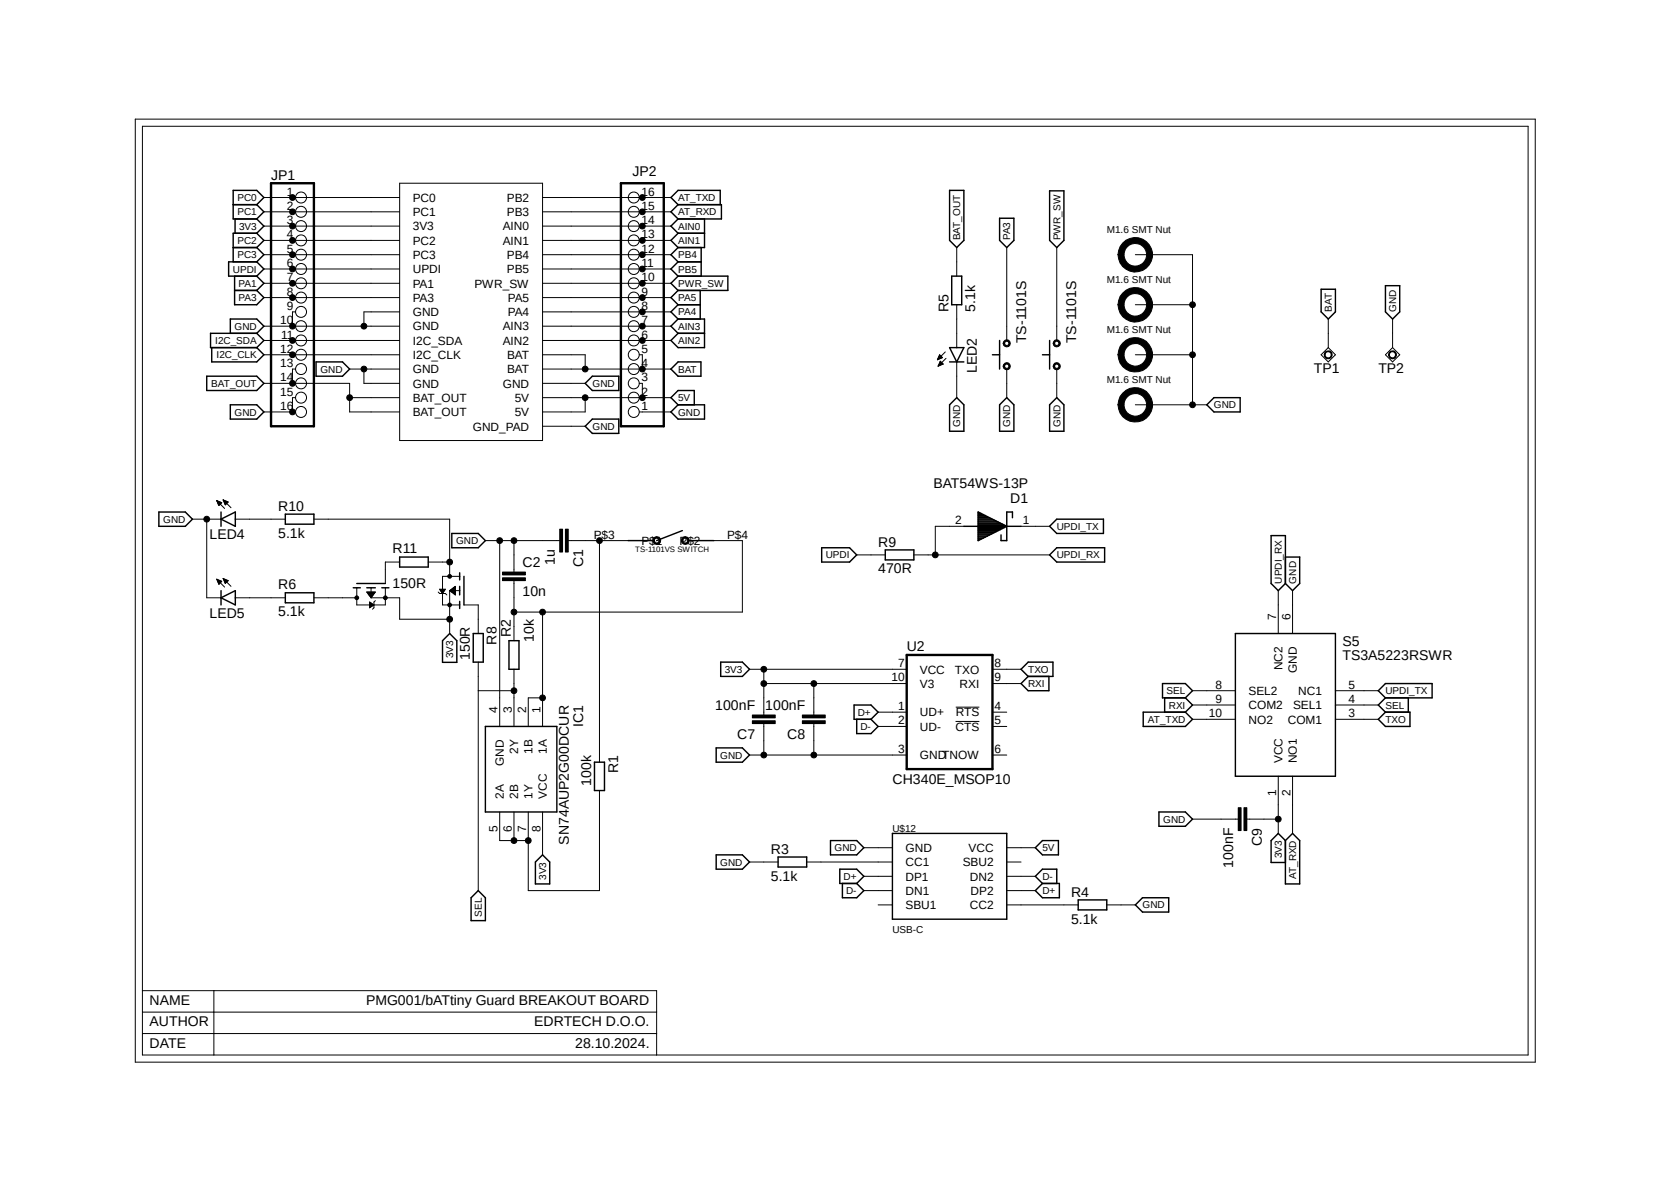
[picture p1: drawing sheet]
<svg xmlns="http://www.w3.org/2000/svg" width="297mm" height="210mm" viewBox="0 0 297 210" stroke-linecap="round" stroke-linejoin="round" font-family="sans-serif">
<path d="M24 21l249 167.8M273 21l-249 167.8" fill="none" stroke="#fff" stroke-width=".18"/>
<g fill="none" stroke="#000" stroke-width=".18">
<path d="M24 21.2h248.9v167.5h-248.9zM25.3 22.4h246.3v165.1h-246.3zM46.9 35.1h24.1M46.9 37.6h24.1M71 32.6h25.4v45.7h-25.4zM96.4 35.1h22.9M96.4 37.6h22.9M46.9 40.2h24.1M46.9 42.7h24.1M46.9 45.3h24.1M46.9 47.8h24.1M46.9 50.3h24.1"/>
<path d="M46.9 52.9h24.1M46.9 58h24.1M52.5 55.4h-.5v2.6M71 55.4h-6.3v2.6M96.4 40.2h22.9M96.4 42.7h22.9M96.4 45.3h22.9M96.4 47.8h22.9M96.4 50.3h22.9M96.4 52.9h22.9M96.4 55.4h22.9M96.4 58h22.9"/>
<path d="M170.1 44v5.1M170.1 54.1v7.7M178.9 44v16.5M187.8 44v16.5M199.6 43.2a3.1 3.1 0 0 1 4.8 .5 3.1 3.1 0 0 1-1.8 4.6 3.1 3.1 0 0 1-3.9-3h1.1a2.01 2.01 0 0 1 2.7-1.9 2.01 2.01 0 0 1 .8 3.2 2.01 2.01 0 0 1-3.3-.4l-.2-.9h-1.1l.4-1.5zM199.6 52.1a3.1 3.1 0 0 1 4.8 .5 3.1 3.1 0 0 1-1.8 4.5 3.1 3.1 0 0 1-3.9-3h1.1a2.01 2.01 0 0 1 2.7-1.8 2.01 2.01 0 0 1 .8 3.1 2.01 2.01 0 0 1-3.3-.3l-.2-1h-1.1l.4-1.4zM201.8 45.3h10.2v26.6M201.8 54.1h10.2M236.1 56.7v5.1M247.5 56.7v5.1M46.9 60.5h24.1M46.9 63h24.1"/>
<path d="M46.9 68.1h15.2v5.1h8.9M46.9 73.2h5.6M52.5 65.6h-.5v2.5M52.5 70.7h-.5v2.5M62.1 65.6h8.9M62.1 70.7h8.9M64.7 65.6v2.5h6.3M96.4 60.5h22.9M96.4 63h7.6v2.6M96.4 65.6h22.9M96.4 68.1h7.6M96.4 70.7h22.9"/>
<path d="M96.4 75.7h7.6M104 70.7v2.5h-7.6M110.4 66.8v8.9M113.6 63h.6v2.6M113.6 68.1h.6v2.6M113.6 73.2h5.7M166.7 63.9h.1M166.7 63.8h.2M166.7 63.7h.4M166.8 63.6h.5M166.8 65h.1M166.8 63.5h.7"/>
<path d="M166.8 64.9h.2M166.8 63.5h.6M166.8 64.9h.4M166.9 63.4h.4M166.9 64.8h.5M166.9 63.3h.3M166.9 64.7h.7M167 63.2h.1M167 64.6h.6M167 63.1h.1M167 63l-.4 .9M167 63l.5 .5"/>
<path d="M167 64.5h.5M167 64.4h.4M167.1 64.3h.2M167.1 64.3h.1M167.5 63.5l-.9 .4M167.6 64.7l-.5-.5-.3 .9M167.6 64.7l-.8 .4M168 62.5l-1.4 1.4M168.1 63.7l-1.3 1.4M170.1 64.3v6.4M178.4 64.8a.64 .64 0 0 1 1-.1 .64 .64 0 0 1-.3 1 .64 .64 0 0 1-.8-.6h.3l.2-.4a.39 .39 0 0 1 .5 .3 .39 .39 0 0 1-.3 .5 .39 .39 0 0 1-.4-.4h-.3zM178.4 60.7a.64 .64 0 0 1 1-.1 .64 .64 0 0 1-.3 1 .64 .64 0 0 1-.8-.6h.3l.2-.3a.39 .39 0 0 1 .5 .2 .39 .39 0 0 1-.3 .5 .39 .39 0 0 1-.4-.4h-.3z"/>
<path d="M178.9 65.6v5.1M187.5 64.5a.64 .64 0 0 1 .9 .3 .64 .64 0 0 1-.4 .9 .64 .64 0 0 1-.8-.6h.3l.1-.4h.2l.4 .2v.2a.38 .38 0 0 1-.4 .3 .38 .38 0 0 1-.3-.3h-.3zM187.5 60.5a.64 .64 0 0 1 .9 .3 .64 .64 0 0 1-.4 .8 .64 .64 0 0 1-.8-.6h.3l.1-.3 .2-.1 .4 .2v.2a.38 .38 0 0 1-.4 .4 .38 .38 0 0 1-.3-.4h-.3zM187.8 65.6v5.1M199.6 61a3.1 3.1 0 0 1 4.8 .5 3.1 3.1 0 0 1-1.8 4.5 3.1 3.1 0 0 1-3.9-3h1.1a2.01 2.01 0 0 1 2.7-1.9 2.01 2.01 0 0 1 .8 3.2 2.01 2.01 0 0 1-3.3-.3l-.2-1h-1.1l.4-1.4zM199.6 69.9a3.1 3.1 0 0 1 4.8 .5 3.1 3.1 0 0 1-1.8 4.5 3.1 3.1 0 0 1-3.9-3h1.1a2.01 2.01 0 0 1 2.7-1.9 2.01 2.01 0 0 1 .8 3.2 2.01 2.01 0 0 1-3.3-.3l-.2-1h-1.1l.4-1.5zM201.8 63h10.2M201.8 71.9h12.7M235.7 62.4a.71 .71 0 0 1 1 .3 .71 .71 0 0 1-.5 1 .71 .71 0 0 1-.8-.7h.1a.55 .55 0 0 1 .7-.5 .55 .55 0 0 1 .3 .8 .55 .55 0 0 1-.9 0l-.1-.3h-.1zM236.1 61.8l1.3 1.2-1.3 1.3-1.3-1.3zM246.3 63l1.2-1.2 1.3 1.2-1.3 1.3zM247.1 62.4a.71 .71 0 0 1 1.1 .3 .71 .71 0 0 1-.5 1 .71 .71 0 0 1-.9-.7h.1a.55 .55 0 0 1 .7-.5 .55 .55 0 0 1 .3 .8 .55 .55 0 0 1-.9 0l-.1-.3h-.1z"/>
<path d="M34.2 92.2h5.1M36.7 92.2v14h2.6M38.5 88.9l1.4 1.4M38.5 88.9l.9 .4-.5 .5zM38.6 89h.1M38.6 89.1h.3M38.7 89.2h.5M38.7 89.4h.6M38.7 89.3h.7M38.7 89.5h.5M38.8 89.6h.4M38.8 89.7h.3"/>
<path d="M38.9 89.7h.1M39.7 88.8l1.4 1.4M39.7 88.8l.9 .4-.6 .5zM39.7 88.9h.1M39.7 88.9h.3M39.8 89h.4M39.8 89.1h.6M39.8 89.2h.7M39.9 89.3h.5M39.9 89.4h.4M40 89.5h.3M40 89.7h.1"/>
<path d="M40 89.6h.2M41.8 92.2h8.9M55.8 92.2h24.1v10.2M71 99.9h-2.5v3.8M76.1 99.9h3.8M86.3 96.1h13.2M88.8 96.1v33M91.4 96.1v5.5M99.5 94h.5v4.1h-.5zM100.5 94h.5v4.1h-.5zM101 96.1h10.6M106.6 96.1v39.3"/>
<path d="M116.4 95.5a.7 .7 0 0 1 1 .3 .7 .7 0 0 1-.5 .9 .7 .7 0 0 1-.9-.6h.3a.44 .44 0 0 1 .7-.4 .45 .45 0 0 1 0 .7 .45 .45 0 0 1-.7-.3h-.3l.1-.4zM121.5 95.5a.7 .7 0 0 1 1 .3 .7 .7 0 0 1-.6 .9 .7 .7 0 0 1-.8-.6h.3a.44 .44 0 0 1 .6-.4 .45 .45 0 0 1 0 .7 .45 .45 0 0 1-.6-.3h-.3l.1-.4zM126.9 96.1h5.1v12.7h-40.6M152.3 98.6h5.1M162.4 98.6h24.2M171.3 93.5h-5.1v5.1M181.5 93.5h5.1M38.5 102.9l1.4 1.4M38.5 102.9l.9 .4-.5 .5M38.5 102.9l.4 .9M38.6 103h.1M38.6 103.1h.3"/>
<path d="M38.7 103.3h.6M38.7 103.2h.4M38.7 103.3h.7M38.7 103.4h.6M38.8 103.5h.4M38.8 103.6h.3M38.9 103.7h.1M38.9 103.8h.1M39.7 102.8l1.4 1.4M39.7 102.8l.9 .4M39.7 102.8l.3 .9 .6-.5M39.7 102.8h.1"/>
<path d="M39.7 102.9h.2M39.8 103h.3M39.8 103.1h.5M39.8 103.2h.8M39.9 103.3h.6M39.9 103.4h.4M39.9 103.3h.5M40 103.5h.2M40 103.6h.1M41.8 106.2h8.9M55.8 106.2h7.6M63.4 104.4v3.1h5.1v-3.1"/>
<path d="M65.2 105.2h1.5l-.7 1zM65.3 105.3h1.3M65.3 105.4h1.2M65.4 105.5h1.1M65.4 105.6h1M65.5 105.7h.9M65.6 105.7h.7M65.7 105.8h.5M65.7 107l.8 .5-.8 .5zM65.7 107.9h.1M65.7 107.9h.2M65.7 107.8h.3"/>
<path d="M65.7 107.7h.4M65.7 107.6h.6M65.7 107.5h.7M65.7 107.4h.7M65.7 107.4h.6M65.7 107.2h.4M65.7 107.1h.3M65.7 107.1h.1M65.7 107h.1M65.7 105.9h.5M65.8 106h.3M65.9 106.1h.1"/>
<path d="M65.9 106.2h.1M66 106.2h5v3.8h8.9M66 104.4v1.8M66.7 106.7l-.2 .3v1l-.3 .2M77.9 105.2l.2 .3h1.1l.2 .2M78.1 104.7h1.1l-.5 .8zM78.2 104.8h.9M78.2 104.9h.8M78.3 104.9h.7M78.4 105h.5M78.4 105.1h.5M78.5 105.2h.3"/>
<path d="M78.5 105.3h.2M78.6 105.4h.1M79.9 104.9h1.8M79.9 104.9v7.7M80 104.9h.9M80.1 105h.8M80.1 105.1h.8M80.1 104.8h.8M80.3 104.7h.6M80.3 105.2h.6M80.4 105.3h.5M80.4 104.6h.5"/>
<path d="M80.5 105.4h.4M80.5 104.5h.4M80.6 105.5h.3M80.6 104.4h.3M80.7 105.6h.2M80.7 104.3h.2M80.9 105.7h.1M80.9 104.2h.1M80.9 104.2v1.5l-1-.8M80.9 104.2l-1 .7M81.7 102.4h-3v5.1h3M82.5 107.5h2.5v5.1"/>
<path d="M85 117.6v40.6M89.3 102.7h4.1v.5h-4.1zM89.3 101.6h4.1v.6h-4.1zM91.4 103.2v10.6M91.4 118.9v10.2M96.4 108.8v20.3M133.2 118.9h28M135.8 118.9v8.1M176.4 118.9h5.1M227.2 104.9v7.7M229.7 104.9v7.7M85 122.7h6.4"/>
<path d="M96.4 124h-2.5v5.1M133.2 134.2h28M133.7 127h4.1v.6h-4.1zM133.7 128.1h4.1v.5h-4.1zM135.8 121.5h25.4M135.8 128.6v5.6M142.6 127h4.1v.6h-4.1zM142.6 128.1h4.1v.5h-4.1zM144.7 121.5v5.5M144.7 128.6v5.6M156.1 129.1h5.1M156.1 126.5h5.1"/>
<path d="M169.8 128.2h4.3M169.9 125.6h4.2M176.4 129.1h2.5M176.4 126.5h2.5M176.4 134.2h2.5M176.4 121.5h5.1M212 127.8h7.6M212 125.3h7.6M212 122.7h7.6M227.2 137.9v10.2M229.7 137.9v10.2M237.4 127.8h7.6"/>
<path d="M237.4 125.3h7.6M237.4 122.7h7.6M88.8 144.3v5.1h5.1M91.4 144.3v5.1M96.4 144.3v7.6M106.6 140.5v17.7h-12.7v-13.9M133.2 153.2h5.1M143.4 153.2h15.2M153.5 150.6h5.1M153.5 155.7h5.1M153.5 158.2h5.1M178.9 150.6h5.1"/>
<path d="M178.9 153.2h2.6M178.9 155.7h5.1M178.9 158.2h5.1M212 145.5h8.1M220.1 143.5h.5v4.1h-.5zM221.1 143.5h.5v4.1h-.5zM221.6 145.5h5.6M25.3 176h91.4v11.5M25.3 179.8h91.4M38 176v11.5M156.1 160.8h2.5M178.9 160.8h12.7"/>
<path d="M196.7 160.8h5.1M25.3 183.6h91.4"/>
<circle cx="52" cy="35.1" r=".51"/>
<circle cx="52" cy="37.6" r=".51"/>
<circle cx="53.5" cy="35.1" r=".98"/>
<circle cx="53.5" cy="37.6" r=".98"/>
<circle cx="112.6" cy="37.6" r=".98"/>
<circle cx="112.6" cy="35.1" r=".98"/>
<circle cx="114.2" cy="35.1" r=".51"/>
<circle cx="114.2" cy="37.6" r=".51"/>
<circle cx="52" cy="52.9" r=".51"/>
<circle cx="52" cy="47.8" r=".51"/>
<circle cx="52" cy="40.2" r=".51"/>
<circle cx="52" cy="50.3" r=".51"/>
<circle cx="52" cy="58" r=".51"/>
<circle cx="52" cy="42.7" r=".51"/>
<circle cx="52" cy="45.3" r=".51"/>
<circle cx="53.5" cy="55.4" r=".98"/>
<circle cx="53.5" cy="42.7" r=".98"/>
<circle cx="53.5" cy="47.8" r=".98"/>
<circle cx="53.5" cy="52.9" r=".98"/>
<circle cx="53.5" cy="58" r=".98"/>
<circle cx="53.5" cy="45.3" r=".98"/>
<circle cx="53.5" cy="40.2" r=".98"/>
<circle cx="53.5" cy="50.3" r=".98"/>
<circle cx="64.7" cy="58" r=".51"/>
<circle cx="112.6" cy="55.4" r=".98"/>
<circle cx="112.6" cy="45.3" r=".98"/>
<circle cx="112.6" cy="50.3" r=".98"/>
<circle cx="112.6" cy="47.8" r=".98"/>
<circle cx="112.6" cy="40.2" r=".98"/>
<circle cx="112.6" cy="58" r=".98"/>
<circle cx="112.6" cy="52.9" r=".98"/>
<circle cx="112.6" cy="42.7" r=".98"/>
<circle cx="114.2" cy="58" r=".51"/>
<circle cx="114.2" cy="55.4" r=".51"/>
<circle cx="114.2" cy="50.3" r=".51"/>
<circle cx="114.2" cy="42.7" r=".51"/>
<circle cx="114.2" cy="52.9" r=".51"/>
<circle cx="114.2" cy="47.8" r=".51"/>
<circle cx="114.2" cy="45.3" r=".51"/>
<circle cx="114.2" cy="40.2" r=".51"/>
<circle cx="212" cy="54.1" r=".51"/>
<circle cx="52" cy="68.1" r=".51"/>
<circle cx="52" cy="60.5" r=".51"/>
<circle cx="52" cy="63" r=".51"/>
<circle cx="52" cy="73.2" r=".51"/>
<circle cx="53.5" cy="65.6" r=".98"/>
<circle cx="53.5" cy="68.1" r=".98"/>
<circle cx="53.5" cy="73.2" r=".98"/>
<circle cx="53.5" cy="60.5" r=".98"/>
<circle cx="53.5" cy="63" r=".98"/>
<circle cx="53.5" cy="70.7" r=".98"/>
<circle cx="62.1" cy="70.7" r=".51"/>
<circle cx="64.7" cy="65.6" r=".51"/>
<circle cx="104" cy="70.7" r=".51"/>
<circle cx="104" cy="65.6" r=".51"/>
<circle cx="112.6" cy="68.1" r=".98"/>
<circle cx="112.6" cy="65.6" r=".98"/>
<circle cx="112.6" cy="63" r=".98"/>
<circle cx="112.6" cy="70.7" r=".98"/>
<circle cx="112.6" cy="60.5" r=".98"/>
<circle cx="112.6" cy="73.2" r=".98"/>
<circle cx="114.2" cy="70.7" r=".51"/>
<circle cx="114.2" cy="65.6" r=".51"/>
<circle cx="114.2" cy="60.5" r=".51"/>
<circle cx="212" cy="71.9" r=".51"/>
<circle cx="212" cy="63" r=".51"/>
<circle cx="36.7" cy="92.2" r=".51"/>
<circle cx="79.9" cy="99.9" r=".51"/>
<circle cx="88.8" cy="96.1" r=".51"/>
<circle cx="91.4" cy="96.1" r=".51"/>
<circle cx="106.5" cy="96.1" r=".51"/>
<circle cx="166.2" cy="98.6" r=".51"/>
<circle cx="63.4" cy="106.2" r=".33"/>
<circle cx="68.5" cy="106.2" r=".33"/>
<circle cx="79.9" cy="110" r=".51"/>
<circle cx="79.9" cy="107.5" r=".33"/>
<circle cx="79.9" cy="102.4" r=".33"/>
<circle cx="91.4" cy="108.8" r=".51"/>
<circle cx="96.4" cy="108.8" r=".51"/>
<circle cx="135.8" cy="118.9" r=".51"/>
<circle cx="91.4" cy="122.7" r=".51"/>
<circle cx="96.4" cy="124" r=".51"/>
<circle cx="135.8" cy="121.5" r=".51"/>
<circle cx="135.8" cy="134.2" r=".51"/>
<circle cx="144.6" cy="134.2" r=".51"/>
<circle cx="144.6" cy="121.5" r=".51"/>
<circle cx="91.4" cy="149.4" r=".51"/>
<circle cx="93.9" cy="149.4" r=".51"/>
<circle cx="227.2" cy="145.5" r=".51"/>
</g>
<g fill="none" stroke="#000" stroke-width=".25">
<path d="M41.4 36.4h4.2M41.8 38.9v2.5M45.6 36.4l1.3-1.3-1.3-1.3h-4.2v5.1h4.2M45.6 36.4l1.3 1.2-1.3 1.3M45.6 38.9l1.3 1.3-1.3 1.2M120.5 36.4l-1.2-1.3 1.2-1.3h7.5v2.6M120.5 36.4h7.7v2.5h-7.7M120.5 36.4l-1.2 1.2 1.2 1.3M120.5 38.9l-1.2 1.3 1.2 1.2M125.2 38.9v5.1h-4.7M168.8 33.8h2.5v8.9l-1.2 1.3-1.3-1.3zM177.7 38.8h2.5v3.9l-1.3 1.3-1.2-1.3z"/>
<path d="M186.6 33.9h2.5v8.8l-1.3 1.3-1.2-1.3zM40.9 59.2v-2.5h4.7l1.3 1.3-1.3 1.2M41.4 44h4.2M41.7 51.6h3.9M41.7 49.1v5h3.9l1.3-1.2-1.3-1.3M45.6 59.2h-8.2v2.6h8.2M45.6 49.1l1.3 1.2-1.3 1.3M45.6 46.5l1.3 1.3-1.3 1.3M45.6 46.5h-5v2.6h5M45.6 41.4h-4.2v5.1M45.6 41.4l1.3 1.3-1.3 1.3M45.6 44l1.3 1.3-1.3 1.2"/>
<path d="M45.6 59.2l1.3 1.3-1.3 1.3M120.5 59.2h4.7M120.5 56.7h4.7v5.1h-4.7l-1.2-1.3 1.2-1.3M120.5 51.6l-1.2 1.3 1.2 1.2M120.5 49.1h8.9v2.5h-8.9M120.5 46.5h4.1M120.5 41.4h4.7M120.5 54.1h4M120.5 56.7l-1.2 1.3 1.2 1.2M120.5 54.1l-1.2 1.3 1.2 1.3M120.5 49.1l-1.2 1.2 1.2 1.3M120.5 46.5l-1.2 1.3 1.2 1.3"/>
<path d="M120.5 44l-1.2 1.3 1.2 1.2M120.5 41.4l-1.2 1.3 1.2 1.3M124.5 51.6v5.1M124.6 44v5.1M169.2 49.1h1.7v5h-1.7zM234.8 51.4h2.6v4l-1.3 1.3-1.3-1.3zM246.3 50.8h2.5v4.6l-1.3 1.3-1.2-1.3zM36.7 66.8h8.9l1.3 1.3-1.3 1.3h-8.9zM37.6 61.8v2.5h8l1.3-1.3-1.3-1.2M40.9 71.9h4.7l1.3 1.3-1.3 1.3h-4.7zM56.2 64.3h4.7l1.2 1.3-1.2 1.2h-4.7zM104 75.7l1.3-1.2h4.7v2.5h-4.7z"/>
<path d="M104 68.1l1.3-1.3h4.7v2.6h-4.7zM120.5 71.9h4.7v2.6h-4.7l-1.2-1.3zM120.5 64.3h4.1v2.5h-4.1l-1.2-1.2zM120.5 71.9l-1.2-1.2 1.2-1.3h2.9v2.5M168.8 64.3h2.5M168.8 61.8h2.5l-1.2 2.5zM170.1 70.7l1.2 1.2v4.7h-2.5v-4.7zM176.4 63h1.3M177.7 71.9l1.2-1.2 1.3 1.2v4.7h-2.5zM177.7 60.5v5.1M185.3 63h1.3M186.6 71.9l1.2-1.2 1.3 1.2v4.7h-2.5z"/>
<path d="M186.6 60.5v5.1M214.5 71.9l1.3-1.2h4.6v2.5h-4.6zM28.2 91h4.7l1.3 1.2-1.3 1.3h-4.7zM39.3 91v2.5M39.3 92.2l2.5-1.2v2.5zM50.7 91.4h5.1v1.7h-5.1zM71 99h5.1v1.8h-5.1zM80.3 94.8h4.7l1.3 1.3-1.3 1.2h-4.7zM111.6 96.1h4.6M121.3 94.3l-4.6 1.8M122.3 96.1h4.6M146 97.3h5l1.3 1.3-1.3 1.3h-5z"/>
<path d="M157.4 97.7h5v1.8h-5zM171.3 93.5h10.2M173.9 91l5 2.5-5 2.6zM173.9 96h.1M173.9 95.8h.5M173.9 95.6h.9M173.9 95.4h1.2M173.9 95.2h1.6M173.9 95h2M173.9 94.9h2.4M173.9 94.7h2.8M173.9 94.5h3.1"/>
<path d="M173.9 94.3h3.5M173.9 94.1h3.9M173.9 93.9h4.3M173.9 93.7h4.7M173.9 93.3h4.7M173.9 93.1h4.3M173.9 93h3.9M173.9 92.8h3.5M173.9 92.6h3.1M173.9 92.4h2.8M173.9 92.2h2.4M173.9 92h2"/>
<path d="M173.9 91.8h1.6M173.9 91.6h1.2M173.9 91.4h.9M173.9 91.2h.5M173.9 91.1h.1M180 92v-1h-1.1v5.1h-1v-1.1M186.6 93.5l1.2-1.3h8.3v2.6h-8.3zM187.8 97.3h8.5v2.6h-8.5l-1.2-1.3zM225.9 95.2h2.6v8.5l-1.3 1.2-1.3-1.2zM228.5 99h2.5v4.7l-1.3 1.2-1.2-1.2M39.3 106.2l2.5-1.3v2.6zM39.3 104.9v2.6"/>
<path d="M50.7 105.3h5.1v1.8h-5.1zM62.8 104.4h1.3M63.4 103.7h5.1M65.2 104.4h1.5M67.9 104.4h1.2M78.7 113.8l1.2-1.2 1.3 1.2v3.9h-2.5zM81.7 101.8v1.2M81.7 104.2v1.5M81.7 106.8v1.3M82.5 102.4v5.1M84.1 112.6h1.8v5h-1.8zM90.5 113.8h1.7v5.1h-1.7z"/>
<path d="M128.1 117.6h3.9l1.2 1.3-1.2 1.3h-3.9zM181.5 118.9l1.3-1.3h4.4v2.6h-4.4zM219.6 112.6h17.8v25.3h-17.8zM86.3 129.1h12.7v15.2h-12.7zM105.7 135.4h1.7v5.1h-1.7zM127.3 132.9h4.7l1.2 1.3-1.2 1.2h-4.7zM151.8 125.3h3l1.3 1.2-1.3 1.3h-3zM152.3 127.8v2.5h2.5l1.3-1.2-1.3-1.3M182.8 120.2l-1.3 1.3 1.3 1.2h3.6v-2.5M203.2 126.5h7.5l1.3 1.3-1.3 1.3h-7.5zM206.6 121.5h4.1l1.3 1.2-1.3 1.3h-4.1zM207 124v2.5"/>
<path d="M210.7 124l1.3 1.3-1.3 1.2M245 122.7l1.3-1.2h8.3v2.5h-8.3zM246.3 126.5h4.3v2.6h-4.3l-1.3-1.3zM246.3 124l-1.3 1.3 1.3 1.2M250.3 124v2.5M85 158.2l1.3 1.3v4.1h-2.6v-4.1zM95.2 153.2l1.2-1.3 1.3 1.3v3.9h-2.5zM127.3 151.9h4.7l1.2 1.3-1.2 1.2h-4.7zM138.3 152.3h5.1v1.8h-5.1zM147.6 149.4h4.7l1.2 1.2-1.2 1.3h-4.7zM149.3 154.4h3l1.2 1.3-1.2 1.3h-3zM149.7 157v2.5h2.6l1.2-1.3-1.2-1.2"/>
<path d="M158.6 148.1h20.3v15.2h-20.3zM184 158.2l1.3-1.2h3v2.5h-3zM185.3 149.4h2.8v2.5h-2.8l-1.3-1.3zM185.3 157l-1.3-1.3 1.3-1.3h2.5v2.6M191.6 159.9h5.1v1.8h-5.1zM206 144.3h4.7l1.3 1.2-1.3 1.3h-4.7zM228.5 149.4l-1.3-1.3-1.3 1.3v3.8h2.6M229.7 148.1l1.3 1.3v7.7h-2.5v-7.7zM201.8 160.8l1.3-1.3h4.6v2.6h-4.6z"/>
</g>
<path d="M48.2 32.6h7.6v43.1h-7.6zM110.4 32.6h7.6v43.1h-7.6zM161.2 116.4h15.2v20.3h-15.2z" fill="none" stroke="#000" stroke-width=".42"/>
<g fill="#000">
<path d="M199.6 43.2a3.1 3.1 0 0 1 4.8 .5 3.1 3.1 0 0 1-1.8 4.6 3.1 3.1 0 0 1-3.9-3h1.1a2.01 2.01 0 0 1 2.7-1.9 2.01 2.01 0 0 1 .8 3.2 2.01 2.01 0 0 1-3.3-.4l-.2-.9h-1.1l.4-1.5z" fill-rule="evenodd"/>
<path d="M199.6 52.1a3.1 3.1 0 0 1 4.8 .5 3.1 3.1 0 0 1-1.8 4.5 3.1 3.1 0 0 1-3.9-3h1.1a2.01 2.01 0 0 1 2.7-1.8 2.01 2.01 0 0 1 .8 3.1 2.01 2.01 0 0 1-3.3-.3l-.2-1h-1.1l.4-1.4z" fill-rule="evenodd"/>
<path d="M178.4 64.8a.64 .64 0 0 1 1-.1 .64 .64 0 0 1-.3 1 .64 .64 0 0 1-.8-.6h.3l.2-.4a.39 .39 0 0 1 .5 .3 .39 .39 0 0 1-.3 .5 .39 .39 0 0 1-.4-.4h-.3z" fill-rule="evenodd"/>
<path d="M178.4 60.7a.64 .64 0 0 1 1-.1 .64 .64 0 0 1-.3 1 .64 .64 0 0 1-.8-.6h.3l.2-.3a.39 .39 0 0 1 .5 .2 .39 .39 0 0 1-.3 .5 .39 .39 0 0 1-.4-.4h-.3z" fill-rule="evenodd"/>
<path d="M187.5 64.5a.64 .64 0 0 1 .9 .3 .64 .64 0 0 1-.4 .9 .64 .64 0 0 1-.8-.6h.3l.1-.4h.2l.4 .2v.2a.38 .38 0 0 1-.4 .3 .38 .38 0 0 1-.3-.3h-.3z" fill-rule="evenodd"/>
<path d="M187.5 60.5a.64 .64 0 0 1 .9 .3 .64 .64 0 0 1-.4 .8 .64 .64 0 0 1-.8-.6h.3l.1-.3 .2-.1 .4 .2v.2a.38 .38 0 0 1-.4 .4 .38 .38 0 0 1-.3-.4h-.3z" fill-rule="evenodd"/>
<path d="M199.6 61a3.1 3.1 0 0 1 4.8 .5 3.1 3.1 0 0 1-1.8 4.5 3.1 3.1 0 0 1-3.9-3h1.1a2.01 2.01 0 0 1 2.7-1.9 2.01 2.01 0 0 1 .8 3.2 2.01 2.01 0 0 1-3.3-.3l-.2-1h-1.1l.4-1.4z" fill-rule="evenodd"/>
<path d="M199.6 69.9a3.1 3.1 0 0 1 4.8 .5 3.1 3.1 0 0 1-1.8 4.5 3.1 3.1 0 0 1-3.9-3h1.1a2.01 2.01 0 0 1 2.7-1.9 2.01 2.01 0 0 1 .8 3.2 2.01 2.01 0 0 1-3.3-.3l-.2-1h-1.1l.4-1.5z" fill-rule="evenodd"/>
<path d="M235.7 62.4a.71 .71 0 0 1 1 .3 .71 .71 0 0 1-.5 1 .71 .71 0 0 1-.8-.7h.1a.55 .55 0 0 1 .7-.5 .55 .55 0 0 1 .3 .8 .55 .55 0 0 1-.9 0l-.1-.3h-.1z" fill-rule="evenodd"/>
<path d="M247.1 62.4a.71 .71 0 0 1 1.1 .3 .71 .71 0 0 1-.5 1 .71 .71 0 0 1-.9-.7h.1a.55 .55 0 0 1 .7-.5 .55 .55 0 0 1 .3 .8 .55 .55 0 0 1-.9 0l-.1-.3h-.1z" fill-rule="evenodd"/>
<path d="M99.5 94h.5v4.1h-.5z" fill-rule="evenodd"/>
<path d="M100.5 94h.5v4.1h-.5z" fill-rule="evenodd"/>
<path d="M116.4 95.5a.7 .7 0 0 1 1 .3 .7 .7 0 0 1-.5 .9 .7 .7 0 0 1-.9-.6h.3a.44 .44 0 0 1 .7-.4 .45 .45 0 0 1 0 .7 .45 .45 0 0 1-.7-.3h-.3l.1-.4z" fill-rule="evenodd"/>
<path d="M121.5 95.5a.7 .7 0 0 1 1 .3 .7 .7 0 0 1-.6 .9 .7 .7 0 0 1-.8-.6h.3a.44 .44 0 0 1 .6-.4 .45 .45 0 0 1 0 .7 .45 .45 0 0 1-.6-.3h-.3l.1-.4z" fill-rule="evenodd"/>
<path d="M89.3 102.7h4.1v.5h-4.1z" fill-rule="evenodd"/>
<path d="M89.3 101.6h4.1v.6h-4.1z" fill-rule="evenodd"/>
<path d="M133.7 127h4.1v.6h-4.1z" fill-rule="evenodd"/>
<path d="M133.7 128.1h4.1v.5h-4.1z" fill-rule="evenodd"/>
<path d="M142.6 127h4.1v.6h-4.1z" fill-rule="evenodd"/>
<path d="M142.6 128.1h4.1v.5h-4.1z" fill-rule="evenodd"/>
<path d="M220.1 143.5h.5v4.1h-.5z" fill-rule="evenodd"/>
<path d="M221.1 143.5h.5v4.1h-.5z" fill-rule="evenodd"/>
<circle cx="52" cy="35.1" r=".51"/>
<circle cx="52" cy="37.6" r=".51"/>
<circle cx="114.2" cy="35.1" r=".51"/>
<circle cx="114.2" cy="37.6" r=".51"/>
<circle cx="52" cy="52.9" r=".51"/>
<circle cx="52" cy="47.8" r=".51"/>
<circle cx="52" cy="40.2" r=".51"/>
<circle cx="52" cy="50.3" r=".51"/>
<circle cx="52" cy="58" r=".51"/>
<circle cx="52" cy="42.7" r=".51"/>
<circle cx="52" cy="45.3" r=".51"/>
<circle cx="64.7" cy="58" r=".51"/>
<circle cx="114.2" cy="58" r=".51"/>
<circle cx="114.2" cy="55.4" r=".51"/>
<circle cx="114.2" cy="50.3" r=".51"/>
<circle cx="114.2" cy="42.7" r=".51"/>
<circle cx="114.2" cy="52.9" r=".51"/>
<circle cx="114.2" cy="47.8" r=".51"/>
<circle cx="114.2" cy="45.3" r=".51"/>
<circle cx="114.2" cy="40.2" r=".51"/>
<circle cx="212" cy="54.1" r=".51"/>
<circle cx="52" cy="68.1" r=".51"/>
<circle cx="52" cy="60.5" r=".51"/>
<circle cx="52" cy="63" r=".51"/>
<circle cx="52" cy="73.2" r=".51"/>
<circle cx="62.1" cy="70.7" r=".51"/>
<circle cx="64.7" cy="65.6" r=".51"/>
<circle cx="104" cy="70.7" r=".51"/>
<circle cx="104" cy="65.6" r=".51"/>
<circle cx="114.2" cy="70.7" r=".51"/>
<circle cx="114.2" cy="65.6" r=".51"/>
<circle cx="114.2" cy="60.5" r=".51"/>
<circle cx="212" cy="71.9" r=".51"/>
<circle cx="212" cy="63" r=".51"/>
<circle cx="36.7" cy="92.2" r=".51"/>
<circle cx="79.9" cy="99.9" r=".51"/>
<circle cx="88.8" cy="96.1" r=".51"/>
<circle cx="91.4" cy="96.1" r=".51"/>
<circle cx="106.5" cy="96.1" r=".51"/>
<circle cx="166.2" cy="98.6" r=".51"/>
<circle cx="63.4" cy="106.2" r=".33"/>
<circle cx="68.5" cy="106.2" r=".33"/>
<circle cx="79.9" cy="110" r=".51"/>
<circle cx="79.9" cy="107.5" r=".33"/>
<circle cx="79.9" cy="102.4" r=".33"/>
<circle cx="91.4" cy="108.8" r=".51"/>
<circle cx="96.4" cy="108.8" r=".51"/>
<circle cx="135.8" cy="118.9" r=".51"/>
<circle cx="91.4" cy="122.7" r=".51"/>
<circle cx="96.4" cy="124" r=".51"/>
<circle cx="135.8" cy="121.5" r=".51"/>
<circle cx="135.8" cy="134.2" r=".51"/>
<circle cx="144.6" cy="134.2" r=".51"/>
<circle cx="144.6" cy="121.5" r=".51"/>
<circle cx="91.4" cy="149.4" r=".51"/>
<circle cx="93.9" cy="149.4" r=".51"/>
<circle cx="227.2" cy="145.5" r=".51"/>
</g>
<g font-size="2.5">
<text x="48.2" y="32">JP1</text>
<text x="112.4" y="31.2">JP2</text>
<text x="168.6" y="55.4" transform="rotate(-90 168.6 55.4)">R5</text>
<text x="173.4" y="55.4" transform="rotate(-90 173.4 55.4)">5.1k</text>
<text x="182.4" y="61" transform="rotate(-90 182.4 61)">TS-1101S</text>
<text x="191.3" y="61" transform="rotate(-90 191.3 61)">TS-1101S</text>
<text x="173.6" y="66.3" transform="rotate(-90 173.6 66.3)">LED2</text>
<text x="233.6" y="66.2">TP1</text>
<text x="245" y="66.2">TP2</text>
<text x="165.9" y="86.8">BAT54WS-13P</text>
<text x="179.5" y="89.3">D1</text>
<text x="37.3" y="95.8">LED4</text>
<text x="49.4" y="95.5">5.1k</text>
<text x="49.4" y="90.8">R10</text>
<text x="69.8" y="98.3">R11</text>
<text x="92.9" y="100.8">C2</text>
<text x="98.6" y="100.4" transform="rotate(-90 98.6 100.4)">1u</text>
<text x="103.7" y="100.8" transform="rotate(-90 103.7 100.8)">C1</text>
<text x="156.1" y="101.9">470R</text>
<text x="156.1" y="97.1">R9</text>
<text x="49.4" y="104.7">R6</text>
<text x="69.8" y="104.4">150R</text>
<text x="92.9" y="105.8">10n</text>
<text x="37.3" y="109.8">LED5</text>
<text x="49.4" y="109.5">5.1k</text>
<text x="90.8" y="113.2" transform="rotate(-90 90.8 113.2)">R2</text>
<text x="83.5" y="117.3" transform="rotate(-90 83.5 117.3)">150R</text>
<text x="88.3" y="114.5" transform="rotate(-90 88.3 114.5)">R8</text>
<text x="94.9" y="114.1" transform="rotate(-90 94.9 114.1)">10k</text>
<text x="161.2" y="115.7">U2</text>
<text x="238.6" y="117.3">TS3A5223RSWR</text>
<text x="238.6" y="114.7">S5</text>
<text x="103.7" y="129.1" transform="rotate(-90 103.7 129.1)">IC1</text>
<text x="127.1" y="126.2">100nF</text>
<text x="131" y="131.2">C7</text>
<text x="136" y="126.2">100nF</text>
<text x="139.9" y="131.2">C8</text>
<text x="109.9" y="137.4" transform="rotate(-90 109.9 137.4)">R1</text>
<text x="105.1" y="139.6" transform="rotate(-90 105.1 139.6)">100k</text>
<text x="158.6" y="139.2">CH340E_MSOP10</text>
<text x="101.1" y="150.1" transform="rotate(-90 101.1 150.1)">SN74AUP2G00DCUR</text>
<text x="137" y="151.7">R3</text>
<text x="219.2" y="154.2" transform="rotate(-90 219.2 154.2)">100nF</text>
<text x="224.3" y="150.3" transform="rotate(-90 224.3 150.3)">C9</text>
<text x="137" y="156.5">5.1k</text>
<text x="190.4" y="159.3">R4</text>
<text x="190.4" y="164.1">5.1k</text>
<text x="26.6" y="178.6">NAME</text>
<text x="65.1" y="178.6">PMG001/bATtiny Guard BREAKOUT BOARD</text>
<text x="26.6" y="182.4">AUTHOR</text>
<text x="95" y="182.4">EDRTECH D.O.O.</text>
<text x="26.6" y="186.2">DATE</text>
<text x="102.2" y="186.2">28.10.2024.</text>
</g>
<g font-size="2.1">
<text x="51" y="34.8">1</text>
<text x="73.4" y="35.9">PC0</text>
<text x="90.1" y="35.9">PB2</text>
<text x="114" y="34.8">16</text>
<text x="51" y="37.3">2</text>
<text x="51" y="39.8">3</text>
<text x="73.4" y="40.9">3V3</text>
<text x="73.4" y="38.4">PC1</text>
<text x="89.4" y="40.9">AIN0</text>
<text x="90.1" y="38.4">PB3</text>
<text x="114" y="39.8">14</text>
<text x="114" y="37.3">15</text>
<text x="51" y="42.4">4</text>
<text x="51" y="44.9">5</text>
<text x="51" y="47.5">6</text>
<text x="73.4" y="46">PC3</text>
<text x="73.4" y="43.5">PC2</text>
<text x="89.4" y="43.5">AIN1</text>
<text x="90.1" y="46">PB4</text>
<text x="114" y="47.5">11</text>
<text x="114" y="44.9">12</text>
<text x="114" y="42.4">13</text>
<text x="51" y="50">7</text>
<text x="51" y="52.5">8</text>
<text x="73.4" y="53.6">PA3</text>
<text x="73.4" y="51.1">PA1</text>
<text x="73.4" y="48.6">UPDI</text>
<text x="84.3" y="51.1">PWR_SW</text>
<text x="90.1" y="48.6">PB5</text>
<text x="90.3" y="53.6">PA5</text>
<text x="114" y="52.5">9</text>
<text x="114" y="50">10</text>
<text x="49.8" y="57.6">10</text>
<text x="51" y="55.1">9</text>
<text x="73.4" y="58.7">GND</text>
<text x="73.4" y="56.2">GND</text>
<text x="89.4" y="58.7">AIN3</text>
<text x="90.3" y="56.2">PA4</text>
<text x="114" y="57.6">7</text>
<text x="114" y="55.1">8</text>
<text x="49.8" y="62.7">12</text>
<text x="49.8" y="65.2">13</text>
<text x="50" y="60.2">11</text>
<text x="73.4" y="63.8">I2C_CLK</text>
<text x="73.4" y="61.3">I2C_SDA</text>
<text x="89.4" y="61.3">AIN2</text>
<text x="90.1" y="63.8">BAT</text>
<text x="114" y="65.2">4</text>
<text x="114" y="62.7">5</text>
<text x="114" y="60.2">6</text>
<text x="49.8" y="67.8">14</text>
<text x="49.8" y="70.3">15</text>
<text x="73.4" y="71.4">BAT_OUT</text>
<text x="73.4" y="68.9">GND</text>
<text x="73.4" y="66.3">GND</text>
<text x="89.4" y="68.9">GND</text>
<text x="90.1" y="66.3">BAT</text>
<text x="91.5" y="71.4">5V</text>
<text x="114" y="70.3">2</text>
<text x="114" y="67.8">3</text>
<text x="49.8" y="72.9">16</text>
<text x="73.4" y="74">BAT_OUT</text>
<text x="84" y="76.5">GND_PAD</text>
<text x="91.5" y="74">5V</text>
<text x="114" y="72.9">1</text>
<text x="105.5" y="95.7">P$3</text>
<text x="129.2" y="95.7">P$4</text>
<text x="169.8" y="93.2">2</text>
<text x="181.8" y="93.2">1</text>
<text x="114" y="96.8">P$1</text>
<text x="120.8" y="96.8">P$2</text>
<text x="226.8" y="110.2" transform="rotate(-90 226.8 110.2)">7</text>
<text x="229.4" y="110.2" transform="rotate(-90 229.4 110.2)">6</text>
<text x="159.6" y="118.5">7</text>
<text x="163.5" y="119.7">VCC</text>
<text x="169.7" y="119.7">TXO</text>
<text x="176.7" y="118.5">8</text>
<text x="228" y="119.1" transform="rotate(-90 228 119.1)">NC2</text>
<text x="230.5" y="119.6" transform="rotate(-90 230.5 119.6)">GND</text>
<text x="158.5" y="121.1">10</text>
<text x="163.5" y="122.2">V3</text>
<text x="170.6" y="122.2">RXI</text>
<text x="176.7" y="121.1">9</text>
<text x="216.1" y="122.3">8</text>
<text x="216.1" y="124.9">9</text>
<text x="221.9" y="123.5">SEL2</text>
<text x="230.8" y="123.5">NC1</text>
<text x="239.7" y="124.9">4</text>
<text x="239.7" y="122.3">5</text>
<text x="88.4" y="126.7" transform="rotate(-90 88.4 126.7)">4</text>
<text x="91" y="126.7" transform="rotate(-90 91 126.7)">3</text>
<text x="93.5" y="126.7" transform="rotate(-90 93.5 126.7)">2</text>
<text x="96.1" y="126.7" transform="rotate(-90 96.1 126.7)">1</text>
<text x="159.6" y="126.2">1</text>
<text x="159.6" y="128.7">2</text>
<text x="163.5" y="127.3">UD+</text>
<text x="163.5" y="129.8">UD-</text>
<text x="169.8" y="129.8">CTS</text>
<text x="169.9" y="127.3">RTS</text>
<text x="176.7" y="128.7">5</text>
<text x="176.7" y="126.2">4</text>
<text x="214.9" y="127.4">10</text>
<text x="221.9" y="126">COM2</text>
<text x="221.9" y="128.6">NO2</text>
<text x="228.9" y="128.6">COM1</text>
<text x="229.8" y="126">SEL1</text>
<text x="239.7" y="127.4">3</text>
<text x="89.6" y="136.1" transform="rotate(-90 89.6 136.1)">GND</text>
<text x="92.1" y="134" transform="rotate(-90 92.1 134)">2Y</text>
<text x="94.7" y="134" transform="rotate(-90 94.7 134)">1B</text>
<text x="97.2" y="134" transform="rotate(-90 97.2 134)">1A</text>
<text x="159.6" y="133.8">3</text>
<text x="163.5" y="134.9">GNDTNOW</text>
<text x="176.7" y="133.8">6</text>
<text x="228" y="135.6" transform="rotate(-90 228 135.6)">VCC</text>
<text x="230.5" y="135.6" transform="rotate(-90 230.5 135.6)">NO1</text>
<text x="89.6" y="141.9" transform="rotate(-90 89.6 141.9)">2A</text>
<text x="92.1" y="141.9" transform="rotate(-90 92.1 141.9)">2B</text>
<text x="94.7" y="141.9" transform="rotate(-90 94.7 141.9)">1Y</text>
<text x="97.2" y="141.9" transform="rotate(-90 97.2 141.9)">VCC</text>
<text x="226.8" y="141.5" transform="rotate(-90 226.8 141.5)">1</text>
<text x="229.4" y="141.5" transform="rotate(-90 229.4 141.5)">2</text>
<text x="88.4" y="147.8" transform="rotate(-90 88.4 147.8)">5</text>
<text x="91" y="147.8" transform="rotate(-90 91 147.8)">6</text>
<text x="93.5" y="147.8" transform="rotate(-90 93.5 147.8)">7</text>
<text x="96.1" y="147.8" transform="rotate(-90 96.1 147.8)">8</text>
<text x="161" y="151.4">GND</text>
<text x="161" y="153.9">CC1</text>
<text x="171.1" y="153.9">SBU2</text>
<text x="172.2" y="151.4">VCC</text>
<text x="161" y="156.5">DP1</text>
<text x="161" y="159">DN1</text>
<text x="161" y="161.5">SBU1</text>
<text x="172.4" y="156.5">DN2</text>
<text x="172.4" y="161.5">CC2</text>
<text x="172.5" y="159">DP2</text>
</g>
<g font-size="1.8">
<text x="42.2" y="35.8">PC0</text>
<text x="120.5" y="35.7">AT_TXD</text>
<text x="42.2" y="38.3">PC1</text>
<text x="42.5" y="40.8">3V3</text>
<text x="120.5" y="38.3">AT_RXD</text>
<text x="120.5" y="40.8">AIN0</text>
<text x="196.7" y="41.4">M1.6 SMT Nut</text>
<text x="42.2" y="43.3">PC2</text>
<text x="42.2" y="45.9">PC3</text>
<text x="120.5" y="45.9">PB4</text>
<text x="120.5" y="43.3">AIN1</text>
<text x="170.7" y="42.7" transform="rotate(-90 170.7 42.7)">BAT_OUT</text>
<text x="179.6" y="42.7" transform="rotate(-90 179.6 42.7)">PA3</text>
<text x="188.5" y="42.7" transform="rotate(-90 188.5 42.7)">PWR_SW</text>
<text x="41.4" y="48.4">UPDI</text>
<text x="42.4" y="51">PA1</text>
<text x="42.4" y="53.5">PA3</text>
<text x="120.5" y="53.5">PA5</text>
<text x="120.5" y="51">PWR_SW</text>
<text x="120.5" y="48.4">PB5</text>
<text x="196.7" y="50.3">M1.6 SMT Nut</text>
<text x="41.7" y="58.6">GND</text>
<text x="120.5" y="58.6">AIN3</text>
<text x="120.5" y="56">PA4</text>
<text x="196.7" y="59.2">M1.6 SMT Nut</text>
<text x="236.7" y="55.4" transform="rotate(-90 236.7 55.4)">BAT</text>
<text x="248.2" y="55.4" transform="rotate(-90 248.2 55.4)">GND</text>
<text x="38.3" y="61.1">I2C_SDA</text>
<text x="38.5" y="63.7">I2C_CLK</text>
<text x="120.5" y="61.1">AIN2</text>
<text x="37.5" y="68.7">BAT_OUT</text>
<text x="56.9" y="66.2">GND</text>
<text x="105.3" y="68.7">GND</text>
<text x="120.5" y="71.3">5V</text>
<text x="120.5" y="66.2">BAT</text>
<text x="196.7" y="68.1">M1.6 SMT Nut</text>
<text x="41.7" y="73.8">GND</text>
<text x="105.3" y="76.4">GND</text>
<text x="120.5" y="73.8">GND</text>
<text x="170.7" y="75.9" transform="rotate(-90 170.7 75.9)">GND</text>
<text x="179.6" y="75.9" transform="rotate(-90 179.6 75.9)">GND</text>
<text x="188.5" y="75.9" transform="rotate(-90 188.5 75.9)">GND</text>
<text x="215.8" y="72.6">GND</text>
<text x="29" y="92.9">GND</text>
<text x="187.8" y="94.1">UPDI_TX</text>
<text x="81.1" y="96.7">GND</text>
<text x="146.8" y="99.2">UPDI</text>
<text x="187.8" y="99.2">UPDI_RX</text>
<text x="227.8" y="103.7" transform="rotate(-90 227.8 103.7)">UPDI_RX</text>
<text x="230.4" y="103.7" transform="rotate(-90 230.4 103.7)">GND</text>
<text x="80.6" y="117" transform="rotate(-90 80.6 117)">3V3</text>
<text x="128.8" y="119.5">3V3</text>
<text x="182.8" y="119.5">TXO</text>
<text x="182.8" y="122.1">RXI</text>
<text x="207.3" y="123.4">SEL</text>
<text x="207.8" y="125.9">RXI</text>
<text x="246.3" y="123.4">UPDI_TX</text>
<text x="246.3" y="125.9">SEL</text>
<text x="152.5" y="127.2">D+</text>
<text x="153" y="129.7">D-</text>
<text x="204" y="128.4">AT_TXD</text>
<text x="246.3" y="128.4">TXO</text>
<text x="128" y="134.8">GND</text>
<text x="158.6" y="147.8">U$12</text>
<text x="206.8" y="146.2">GND</text>
<text x="128" y="153.8">GND</text>
<text x="148.3" y="151.3">GND</text>
<text x="185.3" y="151.3">5V</text>
<text x="227.8" y="152.5" transform="rotate(-90 227.8 152.5)">3V3</text>
<text x="97.1" y="156.3" transform="rotate(-90 97.1 156.3)">3V3</text>
<text x="149.9" y="156.3">D+</text>
<text x="150.4" y="158.9">D-</text>
<text x="185.3" y="156.3">D-</text>
<text x="185.3" y="158.9">D+</text>
<text x="203.1" y="161.4">GND</text>
<text x="230.4" y="156.2" transform="rotate(-90 230.4 156.2)">AT_RXD</text>
<text x="85.6" y="162.9" transform="rotate(-90 85.6 162.9)">SEL</text>
<text x="158.6" y="165.9">USB-C</text>
</g>
<text font-size="1.4" x="112.9" y="98.1">TS-1101VS SWITCH</text>
</svg>
